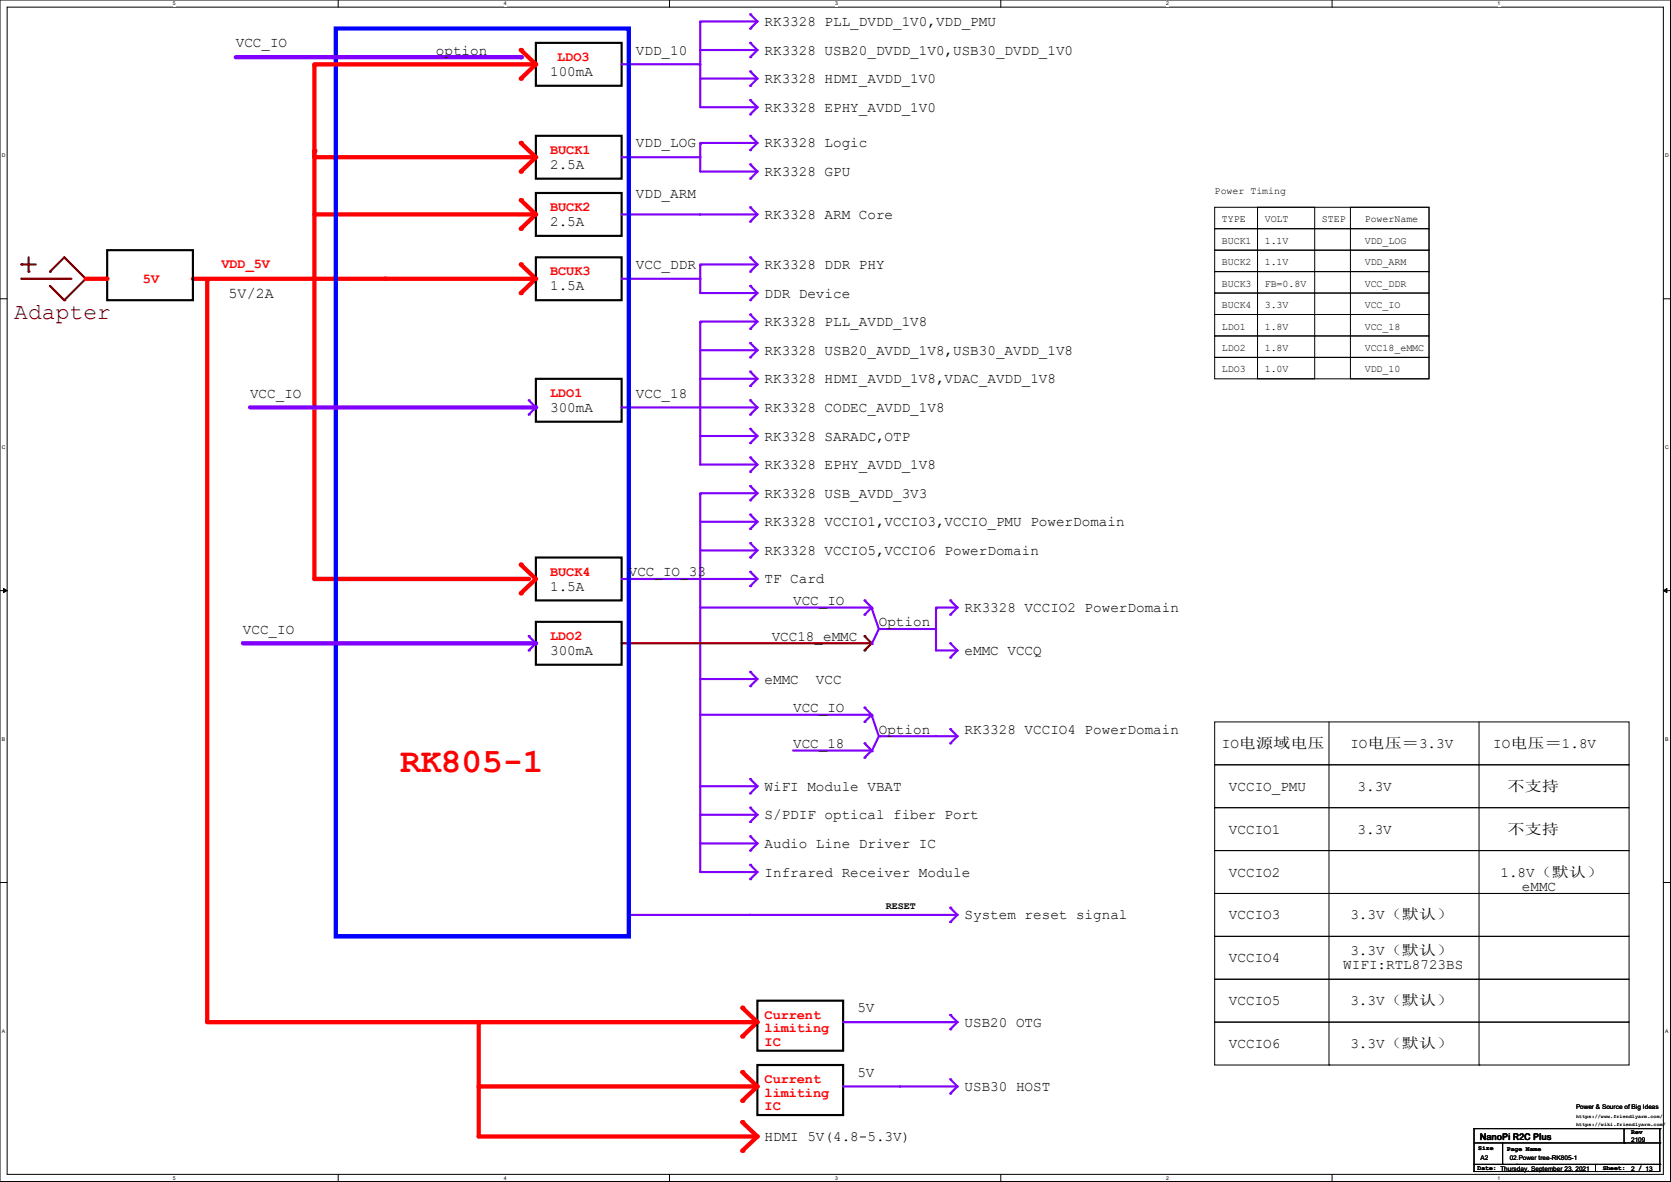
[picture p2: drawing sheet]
<svg xmlns="http://www.w3.org/2000/svg" width="297mm" height="210mm" viewBox="0 0 297 210" stroke-linecap="round" stroke-linejoin="round" font-family="sans-serif">
<path d="M0 0h296.9v209.9h-296.9zM1.3 1.3h294.4v207.4h-294.4z" fill="none" stroke="#000" stroke-width=".18"/>
<g fill="#fff">
<path d="M30.7 .1h.5v1h-.5z"/>
<path d="M30.7 208.8h.5v1h-.5z"/>
</g>
<path d="M60.1 0v1.3M60.1 208.7v1.2" fill="none" stroke="#000" stroke-width=".18"/>
<g fill="#fff">
<path d="M89.5 .1h.5v1h-.5z"/>
<path d="M89.5 208.8h.5v1h-.5z"/>
</g>
<path d="M119 0v1.3M119 208.7v1.2" fill="none" stroke="#000" stroke-width=".18"/>
<g fill="#fff">
<path d="M148.4 .1h.5v1h-.5z"/>
<path d="M148.4 208.8h.5v1h-.5z"/>
</g>
<path d="M177.9 0v1.3M177.9 208.7v1.2" fill="none" stroke="#000" stroke-width=".18"/>
<g fill="#fff">
<path d="M207.3 .1h.5v1h-.5z"/>
<path d="M207.3 208.8h.5v1h-.5z"/>
</g>
<path d="M236.8 0v1.3M236.8 208.7v1.2" fill="none" stroke="#000" stroke-width=".18"/>
<g fill="#fff">
<path d="M266.2 .1h.5v1h-.5z"/>
<path d="M266.2 208.8h.5v1h-.5z"/>
<path d="M.3 27.2h.7v1h-.7z"/>
<path d="M296 27.2h.6v1h-.6z"/>
<path d="M.3 79h.7v1h-.7z"/>
<path d="M296 79h.6v1h-.6z"/>
</g>
<path d="M0 53.1h1.3M295.7 53.1h1.2" fill="none" stroke="#000" stroke-width=".18"/>
<g fill="#fff">
<path d="M.3 130.9h.6v1h-.6z"/>
<path d="M296 130.9h.6v1h-.6z"/>
</g>
<path d="M0 104.9h1.3M295.7 104.9h1.2" fill="none" stroke="#000" stroke-width=".18"/>
<path d="M.6 104.6l.7 .3-.7 .4zM295.7 104.9l.6-.3v.7z" fill="#000" stroke="#000" stroke-width=".18"/>
<g fill="#fff">
<path d="M.3 182.7h.6v1h-.6z"/>
<path d="M296 182.7h.5v1h-.5z"/>
</g>
<path d="M0 156.8h1.3M295.7 156.8h1.2" fill="none" stroke="#000" stroke-width=".18"/>
<path d="M133.3 61l1.3 1.2" fill="none" stroke="#8000ff" stroke-width=".38"/>
<circle cx="133.3" cy="61" r=".19" fill="#8000ff"/>
<path d="M124.5 62.2h10" fill="none" stroke="#8000ff" stroke-width=".38"/>
<circle cx="134.5" cy="62.2" r=".19" fill="#8000ff"/>
<path d="M134.6 62.2l-1.3 1.3" fill="none" stroke="#8000ff" stroke-width=".38"/>
<circle cx="133.3" cy="63.5" r=".19" fill="#8000ff"/>
<path d="M95.2 38.1l-2.6 2.5" fill="none" stroke="#f00" stroke-width=".76"/>
<circle cx="92.6" cy="40.6" r=".38" fill="#f00"/>
<path d="M95.2 34.3h15.3v7.6h-15.3z" fill="none" stroke="#000" stroke-width=".38"/>
<path d="M55.9 38.1h39.2" fill="none" stroke="#f00" stroke-width=".76"/>
<circle cx="95.1" cy="38.1" r=".38" fill="#f00"/>
<path d="M55.9 26.8v76.1" fill="none" stroke="#f00" stroke-width=".76"/>
<circle cx="55.9" cy="26.8" r=".38" fill="#f00"/>
<path d="M95.2 24.1h15.3v7.6h-15.3z" fill="none" stroke="#000" stroke-width=".38"/>
<path d="M92.6 35.6l2.6 2.5" fill="none" stroke="#f00" stroke-width=".76"/>
<circle cx="92.6" cy="35.6" r=".38" fill="#f00"/>
<path d="M95.2 27.9l-2.6 2.6" fill="none" stroke="#f00" stroke-width=".76"/>
<circle cx="92.6" cy="30.5" r=".38" fill="#f00"/>
<path d="M92.6 25.4l2.6 2.5" fill="none" stroke="#f00" stroke-width=".76"/>
<circle cx="92.6" cy="25.4" r=".38" fill="#f00"/>
<path d="M55.9 27.9h39.2" fill="none" stroke="#f00" stroke-width=".76"/>
<circle cx="95.1" cy="27.9" r=".38" fill="#f00"/>
<path d="M92.6 47l2.6 2.5" fill="none" stroke="#f00" stroke-width=".76"/>
<circle cx="92.6" cy="47" r=".38" fill="#f00"/>
<path d="M95.2 49.5l-2.6 2.6" fill="none" stroke="#f00" stroke-width=".76"/>
<circle cx="92.6" cy="52.1" r=".38" fill="#f00"/>
<path d="M95.2 45.7h15.3v7.6h-15.3z" fill="none" stroke="#000" stroke-width=".38"/>
<path d="M68.6 49.5h26.5" fill="none" stroke="#f00" stroke-width=".76"/>
<circle cx="95.1" cy="49.5" r=".38" fill="#f00"/>
<path d="M55.9 102.9h38" fill="none" stroke="#f00" stroke-width=".76"/>
<circle cx="93.9" cy="102.9" r=".38" fill="#f00"/>
<path d="M95.2 99.1h15.3v7.6h-15.3z" fill="none" stroke="#000" stroke-width=".38"/>
<path d="M95.2 102.9l-2.6 2.5" fill="none" stroke="#f00" stroke-width=".76"/>
<circle cx="92.6" cy="105.4" r=".38" fill="#f00"/>
<path d="M92.6 100.3l2.6 2.6" fill="none" stroke="#f00" stroke-width=".76"/>
<circle cx="92.6" cy="100.3" r=".38" fill="#f00"/>
<path d="M95.2 7.6h15.3v7.6h-15.3z" fill="none" stroke="#000" stroke-width=".38"/>
<path d="M34.3 49.5h34.2" fill="none" stroke="#f00" stroke-width=".76"/>
<circle cx="68.5" cy="49.5" r=".38" fill="#f00"/>
<path d="M95.2 67.3h15.3v7.6h-15.3z" fill="none" stroke="#000" stroke-width=".38"/>
<path d="M92.6 8.9l2.6 2.5" fill="none" stroke="#f00" stroke-width=".76"/>
<circle cx="92.6" cy="8.9" r=".38" fill="#f00"/>
<path d="M95.2 11.4l-2.6 2.6" fill="none" stroke="#f00" stroke-width=".76"/>
<circle cx="92.6" cy="14" r=".38" fill="#f00"/>
<path d="M55.9 11.6v16.3" fill="none" stroke="#f00" stroke-width=".76"/>
<circle cx="55.9" cy="11.6" r=".38" fill="#f00"/>
<path d="M11.4 45.7l-2.5 2.6" fill="none" stroke="#800000" stroke-width=".38"/>
<circle cx="8.9" cy="48.3" r=".19" fill="#800000"/>
<path d="M15.2 49.5l-3.8 3.8" fill="none" stroke="#800000" stroke-width=".38"/>
<circle cx="15.2" cy="49.5" r=".19" fill="#800000"/>
<path d="M11.4 45.7l3.8 3.8" fill="none" stroke="#800000" stroke-width=".38"/>
<circle cx="15.2" cy="49.5" r=".19" fill="#800000"/>
<path d="M5.1 45.7v2.6" fill="none" stroke="#800000" stroke-width=".38"/>
<circle cx="5.1" cy="48.3" r=".19" fill="#800000"/>
<path d="M3.8 47h2.5" fill="none" stroke="#800000" stroke-width=".38"/>
<circle cx="3.8" cy="47" r=".19" fill="#800000"/>
<path d="M3.8 49.5h8.9" fill="none" stroke="#800000" stroke-width=".38"/>
<circle cx="3.8" cy="49.5" r=".19" fill="#800000"/>
<path d="M8.9 50.8l2.5 2.5" fill="none" stroke="#800000" stroke-width=".38"/>
<circle cx="11.4" cy="53.3" r=".19" fill="#800000"/>
<path d="M124.5 3.8h10" fill="none" stroke="#8000ff" stroke-width=".38"/>
<circle cx="134.5" cy="3.8" r=".19" fill="#8000ff"/>
<path d="M133.3 2.5l1.3 1.3" fill="none" stroke="#8000ff" stroke-width=".38"/>
<circle cx="133.3" cy="2.5" r=".19" fill="#8000ff"/>
<path d="M134.6 3.8l-1.3 1.3" fill="none" stroke="#8000ff" stroke-width=".38"/>
<circle cx="133.4" cy="5.1" r=".19" fill="#8000ff"/>
<path d="M110.5 11.4h13.8" fill="none" stroke="#8000ff" stroke-width=".38"/>
<circle cx="124.3" cy="11.4" r=".19" fill="#8000ff"/>
<path d="M124.5 3.9v15.1" fill="none" stroke="#8000ff" stroke-width=".38"/>
<circle cx="124.5" cy="3.9" r=".19" fill="#8000ff"/>
<path d="M134.6 8.9l-1.3 1.3" fill="none" stroke="#8000ff" stroke-width=".38"/>
<circle cx="133.4" cy="10.2" r=".19" fill="#8000ff"/>
<path d="M133.3 7.6l1.3 1.3" fill="none" stroke="#8000ff" stroke-width=".38"/>
<circle cx="133.3" cy="7.6" r=".19" fill="#8000ff"/>
<path d="M124.5 8.9h10" fill="none" stroke="#8000ff" stroke-width=".38"/>
<circle cx="134.5" cy="8.9" r=".19" fill="#8000ff"/>
<path d="M134.6 14l-1.3 1.2" fill="none" stroke="#8000ff" stroke-width=".38"/>
<circle cx="133.4" cy="15.2" r=".19" fill="#8000ff"/>
<path d="M133.3 12.7l1.3 1.3" fill="none" stroke="#8000ff" stroke-width=".38"/>
<circle cx="133.4" cy="12.7" r=".19" fill="#8000ff"/>
<path d="M124.5 14h10" fill="none" stroke="#8000ff" stroke-width=".38"/>
<circle cx="134.5" cy="14" r=".19" fill="#8000ff"/>
<path d="M134.6 19l-1.3 1.3" fill="none" stroke="#8000ff" stroke-width=".38"/>
<circle cx="133.4" cy="20.3" r=".19" fill="#8000ff"/>
<path d="M133.3 17.8l1.3 1.2" fill="none" stroke="#8000ff" stroke-width=".38"/>
<circle cx="133.4" cy="17.8" r=".19" fill="#8000ff"/>
<path d="M124.5 19h10" fill="none" stroke="#8000ff" stroke-width=".38"/>
<circle cx="134.5" cy="19" r=".19" fill="#8000ff"/>
<path d="M110.5 27.9h13.8" fill="none" stroke="#8000ff" stroke-width=".38"/>
<circle cx="124.3" cy="27.9" r=".19" fill="#8000ff"/>
<path d="M134.6 25.4l-1.3 1.3" fill="none" stroke="#8000ff" stroke-width=".38"/>
<circle cx="133.4" cy="26.7" r=".19" fill="#8000ff"/>
<path d="M133.3 24.1l1.3 1.3" fill="none" stroke="#8000ff" stroke-width=".38"/>
<circle cx="133.4" cy="24.1" r=".19" fill="#8000ff"/>
<path d="M124.5 25.4h10" fill="none" stroke="#8000ff" stroke-width=".38"/>
<circle cx="134.5" cy="25.4" r=".19" fill="#8000ff"/>
<path d="M134.6 30.5l-1.3 1.2" fill="none" stroke="#8000ff" stroke-width=".38"/>
<circle cx="133.4" cy="31.8" r=".19" fill="#8000ff"/>
<path d="M124.5 25.5v5" fill="none" stroke="#8000ff" stroke-width=".38"/>
<circle cx="124.5" cy="25.5" r=".19" fill="#8000ff"/>
<path d="M124.5 30.5h10" fill="none" stroke="#8000ff" stroke-width=".38"/>
<circle cx="134.5" cy="30.5" r=".19" fill="#8000ff"/>
<path d="M133.3 29.2l1.3 1.3" fill="none" stroke="#8000ff" stroke-width=".38"/>
<circle cx="133.3" cy="29.2" r=".19" fill="#8000ff"/>
<path d="M133.3 36.8l1.3 1.3" fill="none" stroke="#8000ff" stroke-width=".38"/>
<circle cx="133.3" cy="36.8" r=".19" fill="#8000ff"/>
<path d="M134.6 38.1l-1.3 1.3" fill="none" stroke="#8000ff" stroke-width=".38"/>
<circle cx="133.3" cy="39.4" r=".19" fill="#8000ff"/>
<path d="M110.5 38.1h13.8" fill="none" stroke="#8000ff" stroke-width=".38"/>
<circle cx="124.3" cy="38.1" r=".19" fill="#8000ff"/>
<path d="M124.5 38.1h10" fill="none" stroke="#8000ff" stroke-width=".38"/>
<circle cx="134.5" cy="38.1" r=".19" fill="#8000ff"/>
<path d="M110.5 49.5h13.8" fill="none" stroke="#8000ff" stroke-width=".38"/>
<circle cx="124.3" cy="49.5" r=".19" fill="#8000ff"/>
<path d="M133.3 66l1.3 1.3" fill="none" stroke="#8000ff" stroke-width=".38"/>
<circle cx="133.3" cy="66" r=".19" fill="#8000ff"/>
<path d="M110.5 72.4h13.8" fill="none" stroke="#8000ff" stroke-width=".38"/>
<circle cx="124.3" cy="72.4" r=".19" fill="#8000ff"/>
<path d="M134.6 57.1l-1.3 1.3" fill="none" stroke="#8000ff" stroke-width=".38"/>
<circle cx="133.3" cy="58.4" r=".19" fill="#8000ff"/>
<path d="M133.3 55.9l1.3 1.2" fill="none" stroke="#8000ff" stroke-width=".38"/>
<circle cx="133.4" cy="55.9" r=".19" fill="#8000ff"/>
<path d="M124.5 57.1h10" fill="none" stroke="#8000ff" stroke-width=".38"/>
<circle cx="134.5" cy="57.1" r=".19" fill="#8000ff"/>
<path d="M134.6 67.3l-1.3 1.3" fill="none" stroke="#8000ff" stroke-width=".38"/>
<circle cx="133.3" cy="68.6" r=".19" fill="#8000ff"/>
<path d="M124.5 57.3v25.2" fill="none" stroke="#8000ff" stroke-width=".38"/>
<circle cx="124.5" cy="57.3" r=".19" fill="#8000ff"/>
<path d="M124.5 67.3h10" fill="none" stroke="#8000ff" stroke-width=".38"/>
<circle cx="134.5" cy="67.3" r=".19" fill="#8000ff"/>
<path d="M124.5 72.4h10" fill="none" stroke="#8000ff" stroke-width=".38"/>
<circle cx="134.5" cy="72.4" r=".19" fill="#8000ff"/>
<path d="M134.6 72.4l-1.3 1.3" fill="none" stroke="#8000ff" stroke-width=".38"/>
<circle cx="133.3" cy="73.7" r=".19" fill="#8000ff"/>
<path d="M133.3 71.1l1.3 1.3" fill="none" stroke="#8000ff" stroke-width=".38"/>
<circle cx="133.3" cy="71.1" r=".19" fill="#8000ff"/>
<path d="M133.3 76.2l1.3 1.3" fill="none" stroke="#8000ff" stroke-width=".38"/>
<circle cx="133.3" cy="76.2" r=".19" fill="#8000ff"/>
<path d="M124.5 82.5h10" fill="none" stroke="#8000ff" stroke-width=".38"/>
<circle cx="134.5" cy="82.6" r=".19" fill="#8000ff"/>
<path d="M124.5 77.5h10" fill="none" stroke="#8000ff" stroke-width=".38"/>
<circle cx="134.5" cy="77.5" r=".19" fill="#8000ff"/>
<path d="M134.6 77.5l-1.3 1.2" fill="none" stroke="#8000ff" stroke-width=".38"/>
<circle cx="133.3" cy="78.7" r=".19" fill="#8000ff"/>
<path d="M133.3 81.3l1.3 1.2" fill="none" stroke="#8000ff" stroke-width=".38"/>
<circle cx="133.3" cy="81.3" r=".19" fill="#8000ff"/>
<path d="M134.6 82.5l-1.3 1.3" fill="none" stroke="#8000ff" stroke-width=".38"/>
<circle cx="133.3" cy="83.8" r=".19" fill="#8000ff"/>
<path d="M133.3 91.4l1.3 1.3" fill="none" stroke="#8000ff" stroke-width=".38"/>
<circle cx="133.3" cy="91.4" r=".19" fill="#8000ff"/>
<path d="M134.6 92.7l-1.3 1.3" fill="none" stroke="#8000ff" stroke-width=".38"/>
<circle cx="133.3" cy="94" r=".19" fill="#8000ff"/>
<path d="M110.5 102.9h13.8" fill="none" stroke="#8000ff" stroke-width=".38"/>
<circle cx="124.3" cy="102.9" r=".19" fill="#8000ff"/>
<path d="M133.3 96.5l1.3 1.3" fill="none" stroke="#8000ff" stroke-width=".38"/>
<circle cx="133.3" cy="96.5" r=".19" fill="#8000ff"/>
<path d="M124.5 102.9h10" fill="none" stroke="#8000ff" stroke-width=".38"/>
<circle cx="134.5" cy="102.9" r=".19" fill="#8000ff"/>
<path d="M124.5 97.8h10" fill="none" stroke="#8000ff" stroke-width=".38"/>
<circle cx="134.5" cy="97.8" r=".19" fill="#8000ff"/>
<path d="M124.5 87.8v67.1" fill="none" stroke="#8000ff" stroke-width=".38"/>
<circle cx="124.5" cy="87.8" r=".19" fill="#8000ff"/>
<path d="M134.6 97.8l-1.3 1.3" fill="none" stroke="#8000ff" stroke-width=".38"/>
<circle cx="133.3" cy="99.1" r=".19" fill="#8000ff"/>
<path d="M124.5 92.7h10" fill="none" stroke="#8000ff" stroke-width=".38"/>
<circle cx="134.5" cy="92.7" r=".19" fill="#8000ff"/>
<path d="M133.3 101.6l1.3 1.3" fill="none" stroke="#8000ff" stroke-width=".38"/>
<circle cx="133.3" cy="101.6" r=".19" fill="#8000ff"/>
<path d="M134.6 102.9l-1.3 1.2" fill="none" stroke="#8000ff" stroke-width=".38"/>
<circle cx="133.4" cy="104.1" r=".19" fill="#8000ff"/>
<path d="M134.6 120.6l-1.3 1.3" fill="none" stroke="#8000ff" stroke-width=".38"/>
<circle cx="133.3" cy="121.9" r=".19" fill="#8000ff"/>
<path d="M133.3 119.4l1.3 1.2" fill="none" stroke="#8000ff" stroke-width=".38"/>
<circle cx="133.3" cy="119.4" r=".19" fill="#8000ff"/>
<path d="M124.5 107.9h30.3" fill="none" stroke="#8000ff" stroke-width=".38"/>
<circle cx="154.8" cy="107.9" r=".19" fill="#8000ff"/>
<path d="M124.5 120.6h10" fill="none" stroke="#8000ff" stroke-width=".38"/>
<circle cx="134.5" cy="120.6" r=".19" fill="#8000ff"/>
<path d="M134.6 87.6l-1.3 1.3" fill="none" stroke="#8000ff" stroke-width=".38"/>
<circle cx="133.3" cy="88.9" r=".19" fill="#8000ff"/>
<path d="M133.3 86.4l1.3 1.2" fill="none" stroke="#8000ff" stroke-width=".38"/>
<circle cx="133.3" cy="86.4" r=".19" fill="#8000ff"/>
<path d="M124.5 87.6h10" fill="none" stroke="#8000ff" stroke-width=".38"/>
<circle cx="134.5" cy="87.6" r=".19" fill="#8000ff"/>
<path d="M124.5 144.8h10" fill="none" stroke="#8000ff" stroke-width=".38"/>
<circle cx="134.5" cy="144.8" r=".19" fill="#8000ff"/>
<path d="M134.6 144.8l-1.3 1.2" fill="none" stroke="#8000ff" stroke-width=".38"/>
<circle cx="133.3" cy="146" r=".19" fill="#8000ff"/>
<path d="M133.3 143.5l1.3 1.3" fill="none" stroke="#8000ff" stroke-width=".38"/>
<circle cx="133.3" cy="143.5" r=".19" fill="#8000ff"/>
<path d="M124.5 149.9h10" fill="none" stroke="#8000ff" stroke-width=".38"/>
<circle cx="134.5" cy="149.9" r=".19" fill="#8000ff"/>
<path d="M133.3 148.6l1.3 1.3" fill="none" stroke="#8000ff" stroke-width=".38"/>
<circle cx="133.3" cy="148.6" r=".19" fill="#8000ff"/>
<path d="M134.6 149.9l-1.3 1.2" fill="none" stroke="#8000ff" stroke-width=".38"/>
<circle cx="133.3" cy="151.1" r=".19" fill="#8000ff"/>
<path d="M124.5 154.9h10" fill="none" stroke="#8000ff" stroke-width=".38"/>
<circle cx="134.5" cy="154.9" r=".19" fill="#8000ff"/>
<path d="M134.6 154.9l-1.3 1.3" fill="none" stroke="#8000ff" stroke-width=".38"/>
<circle cx="133.3" cy="156.2" r=".19" fill="#8000ff"/>
<path d="M133.3 153.7l1.3 1.2" fill="none" stroke="#8000ff" stroke-width=".38"/>
<circle cx="133.3" cy="153.7" r=".19" fill="#8000ff"/>
<path d="M166.4 108.1v7.5" fill="none" stroke="#8000ff" stroke-width=".38"/>
<circle cx="166.4" cy="108.1" r=".19" fill="#8000ff"/>
<path d="M168.9 106.7l1.3 1.2" fill="none" stroke="#8000ff" stroke-width=".38"/>
<circle cx="168.9" cy="106.7" r=".19" fill="#8000ff"/>
<path d="M170.2 107.9l-1.3 1.3" fill="none" stroke="#8000ff" stroke-width=".38"/>
<circle cx="168.9" cy="109.2" r=".19" fill="#8000ff"/>
<path d="M166.4 107.9h3.7" fill="none" stroke="#8000ff" stroke-width=".38"/>
<circle cx="170.1" cy="108" r=".19" fill="#8000ff"/>
<path d="M168.9 114.3l1.3 1.3" fill="none" stroke="#8000ff" stroke-width=".38"/>
<circle cx="168.9" cy="114.3" r=".19" fill="#8000ff"/>
<path d="M170.2 115.6l-1.3 1.2" fill="none" stroke="#8000ff" stroke-width=".38"/>
<circle cx="168.9" cy="116.8" r=".19" fill="#8000ff"/>
<path d="M166.4 115.6h3.7" fill="none" stroke="#8000ff" stroke-width=".38"/>
<circle cx="170.1" cy="115.6" r=".19" fill="#8000ff"/>
<path d="M153.7 113l1.2 1.3" fill="none" stroke="#800000" stroke-width=".38"/>
<circle cx="153.7" cy="113" r=".19" fill="#800000"/>
<path d="M154.9 114.3l-1.2 1.3" fill="none" stroke="#800000" stroke-width=".38"/>
<circle cx="153.7" cy="115.6" r=".19" fill="#800000"/>
<path d="M110.5 114.3h44.3" fill="none" stroke="#800000" stroke-width=".38"/>
<circle cx="154.8" cy="114.3" r=".19" fill="#800000"/>
<path d="M154.9 107.9l-1.2 1.3" fill="none" stroke="#8000ff" stroke-width=".38"/>
<circle cx="153.7" cy="109.2" r=".19" fill="#8000ff"/>
<path d="M153.7 106.7l1.2 1.2" fill="none" stroke="#8000ff" stroke-width=".38"/>
<circle cx="153.7" cy="106.7" r=".19" fill="#8000ff"/>
<path d="M156.2 111.8l-1.3 2.6" fill="none" stroke="#8000ff" stroke-width=".38"/>
<circle cx="154.9" cy="114.4" r=".19" fill="#8000ff"/>
<path d="M154.9 108.1l1.3 3.7" fill="none" stroke="#8000ff" stroke-width=".38"/>
<circle cx="154.9" cy="108.1" r=".19" fill="#8000ff"/>
<path d="M156.3 111.8h10.1" fill="none" stroke="#8000ff" stroke-width=".38"/>
<circle cx="156.3" cy="111.8" r=".19" fill="#8000ff"/>
<path d="M124.5 127h30.3" fill="none" stroke="#8000ff" stroke-width=".38"/>
<circle cx="154.8" cy="127" r=".19" fill="#8000ff"/>
<path d="M141 133.3h13.8" fill="none" stroke="#8000ff" stroke-width=".38"/>
<circle cx="154.8" cy="133.3" r=".19" fill="#8000ff"/>
<path d="M154.9 133.3l-1.2 1.3" fill="none" stroke="#8000ff" stroke-width=".38"/>
<circle cx="153.7" cy="134.6" r=".19" fill="#8000ff"/>
<path d="M153.7 132.1l1.2 1.2" fill="none" stroke="#8000ff" stroke-width=".38"/>
<circle cx="153.7" cy="132.1" r=".19" fill="#8000ff"/>
<path d="M156.2 130.8l-1.3 2.7" fill="none" stroke="#8000ff" stroke-width=".38"/>
<circle cx="154.9" cy="133.5" r=".19" fill="#8000ff"/>
<path d="M153.7 125.7l1.2 1.3" fill="none" stroke="#8000ff" stroke-width=".38"/>
<circle cx="153.7" cy="125.7" r=".19" fill="#8000ff"/>
<path d="M154.9 127l-1.2 1.3" fill="none" stroke="#8000ff" stroke-width=".38"/>
<circle cx="153.7" cy="128.3" r=".19" fill="#8000ff"/>
<path d="M156.3 130.8h10.1" fill="none" stroke="#8000ff" stroke-width=".38"/>
<circle cx="156.3" cy="130.8" r=".19" fill="#8000ff"/>
<path d="M154.9 127.1l1.3 3.7" fill="none" stroke="#8000ff" stroke-width=".38"/>
<circle cx="154.9" cy="127.1" r=".19" fill="#8000ff"/>
<path d="M168.9 129.5l1.3 1.3" fill="none" stroke="#8000ff" stroke-width=".38"/>
<circle cx="168.9" cy="129.5" r=".19" fill="#8000ff"/>
<path d="M166.4 130.8h3.7" fill="none" stroke="#8000ff" stroke-width=".38"/>
<circle cx="170.1" cy="130.8" r=".19" fill="#8000ff"/>
<path d="M170.2 130.8l-1.3 1.3" fill="none" stroke="#8000ff" stroke-width=".38"/>
<circle cx="168.9" cy="132.1" r=".19" fill="#8000ff"/>
<path d="M124.5 139.7h10" fill="none" stroke="#8000ff" stroke-width=".38"/>
<circle cx="134.5" cy="139.7" r=".19" fill="#8000ff"/>
<path d="M133.3 138.4l1.3 1.3" fill="none" stroke="#8000ff" stroke-width=".38"/>
<circle cx="133.3" cy="138.4" r=".19" fill="#8000ff"/>
<path d="M134.6 139.7l-1.3 1.3" fill="none" stroke="#8000ff" stroke-width=".38"/>
<circle cx="133.3" cy="141" r=".19" fill="#8000ff"/>
<path d="M111.8 162.6h21.4" fill="none" stroke="#8000ff" stroke-width=".38"/>
<circle cx="133.2" cy="162.6" r=".19" fill="#8000ff"/>
<path d="M170.2 162.6l-1.3 1.2" fill="none" stroke="#8000ff" stroke-width=".38"/>
<circle cx="168.9" cy="163.8" r=".19" fill="#8000ff"/>
<path d="M168.9 161.3l1.3 1.3" fill="none" stroke="#8000ff" stroke-width=".38"/>
<circle cx="168.9" cy="161.3" r=".19" fill="#8000ff"/>
<path d="M133.3 162.6h36.8" fill="none" stroke="#8000ff" stroke-width=".38"/>
<circle cx="170.1" cy="162.6" r=".19" fill="#8000ff"/>
<path d="M132 199.4l2.6 2.5" fill="none" stroke="#f00" stroke-width=".76"/>
<circle cx="132" cy="199.4" r=".38" fill="#f00"/>
<path d="M134.6 201.9l-2.6 2.6" fill="none" stroke="#f00" stroke-width=".76"/>
<circle cx="132" cy="204.5" r=".38" fill="#f00"/>
<path d="M133.3 45.7l1.3 1.3" fill="none" stroke="#8000ff" stroke-width=".38"/>
<circle cx="133.4" cy="45.7" r=".19" fill="#8000ff"/>
<path d="M134.6 52.1l-1.3 1.2" fill="none" stroke="#8000ff" stroke-width=".38"/>
<circle cx="133.3" cy="53.3" r=".19" fill="#8000ff"/>
<path d="M124.5 52.1h10" fill="none" stroke="#8000ff" stroke-width=".38"/>
<circle cx="134.5" cy="52.1" r=".19" fill="#8000ff"/>
<path d="M133.3 50.8l1.3 1.3" fill="none" stroke="#8000ff" stroke-width=".38"/>
<circle cx="133.3" cy="50.8" r=".19" fill="#8000ff"/>
<path d="M134.6 47l-1.3 1.3" fill="none" stroke="#8000ff" stroke-width=".38"/>
<circle cx="133.3" cy="48.3" r=".19" fill="#8000ff"/>
<path d="M124.5 47.1v5" fill="none" stroke="#8000ff" stroke-width=".38"/>
<circle cx="124.5" cy="47.1" r=".19" fill="#8000ff"/>
<path d="M124.5 47h10" fill="none" stroke="#8000ff" stroke-width=".38"/>
<circle cx="134.5" cy="47" r=".19" fill="#8000ff"/>
<path d="M134.6 181.6l-2.6 2.5" fill="none" stroke="#f00" stroke-width=".76"/>
<circle cx="132" cy="184.2" r=".38" fill="#f00"/>
<path d="M134.6 177.8h15.3v8.9h-15.3z" fill="none" stroke="#000" stroke-width=".38"/>
<path d="M85.1 181.6h49.4" fill="none" stroke="#f00" stroke-width=".76"/>
<circle cx="134.5" cy="181.6" r=".38" fill="#f00"/>
<path d="M132 179.1l2.6 2.5" fill="none" stroke="#f00" stroke-width=".76"/>
<circle cx="132" cy="179.1" r=".38" fill="#f00"/>
<path d="M134.6 189.2h15.3v8.9h-15.3z" fill="none" stroke="#000" stroke-width=".38"/>
<path d="M170.2 181.6l-1.3 1.3" fill="none" stroke="#8000ff" stroke-width=".38"/>
<circle cx="168.9" cy="182.9" r=".19" fill="#8000ff"/>
<path d="M149.9 181.6h20.2" fill="none" stroke="#8000ff" stroke-width=".38"/>
<circle cx="170.1" cy="181.6" r=".19" fill="#8000ff"/>
<path d="M168.9 180.3l1.3 1.3" fill="none" stroke="#8000ff" stroke-width=".38"/>
<circle cx="168.9" cy="180.3" r=".19" fill="#8000ff"/>
<path d="M134.6 193l-2.6 2.6" fill="none" stroke="#f00" stroke-width=".76"/>
<circle cx="132" cy="195.6" r=".38" fill="#f00"/>
<path d="M132 190.5l2.6 2.5" fill="none" stroke="#f00" stroke-width=".76"/>
<circle cx="132" cy="190.5" r=".38" fill="#f00"/>
<path d="M85.1 193h49.4" fill="none" stroke="#f00" stroke-width=".76"/>
<circle cx="134.5" cy="193" r=".38" fill="#f00"/>
<path d="M149.9 193h10" fill="none" stroke="#8000ff" stroke-width=".38"/>
<circle cx="159.9" cy="193" r=".19" fill="#8000ff"/>
<path d="M160 193h10.1" fill="none" stroke="#8000ff" stroke-width=".38"/>
<circle cx="170.1" cy="193" r=".19" fill="#8000ff"/>
<path d="M168.9 191.8l1.3 1.2" fill="none" stroke="#8000ff" stroke-width=".38"/>
<circle cx="168.9" cy="191.8" r=".19" fill="#8000ff"/>
<path d="M170.2 193l-1.3 1.3" fill="none" stroke="#8000ff" stroke-width=".38"/>
<circle cx="168.9" cy="194.3" r=".19" fill="#8000ff"/>
<path d="M19 44.4h15.3v8.9h-15.3zM95.2 110.5h15.3v7.6h-15.3z" fill="none" stroke="#000" stroke-width=".38"/>
<path d="M215.9 36.8h38.1v3.8h-38.1zM223.5 36.8h10.2v30.5h-10.2zM240 36.8h14v30.5h-14zM215.9 40.6h38.1v3.8h-38.1zM215.9 44.4h38.1v3.9h-38.1zM215.9 48.3h38.1v3.8h-38.1zM215.9 52.1h38.1v3.8h-38.1zM215.9 55.9h38.1v3.8h-38.1zM215.9 59.7h38.1v3.8h-38.1zM215.9 63.5h38.1v3.8h-38.1z" fill="none" stroke="#000" stroke-width=".18"/>
<path d="M15.2 49.5h3.7" fill="none" stroke="#f00" stroke-width=".76"/>
<circle cx="18.9" cy="49.5" r=".38" fill="#f00"/>
<path d="M95.2 114.3l-1.2 1.3" fill="none" stroke="#8000ff" stroke-width=".38"/>
<circle cx="94" cy="115.6" r=".19" fill="#8000ff"/>
<path d="M94 113l1.2 1.3" fill="none" stroke="#8000ff" stroke-width=".38"/>
<circle cx="94" cy="113" r=".19" fill="#8000ff"/>
<path d="M94 71.1l1.2 1.3" fill="none" stroke="#8000ff" stroke-width=".38"/>
<circle cx="94" cy="71.1" r=".19" fill="#8000ff"/>
<path d="M95.2 72.4l-1.2 1.3" fill="none" stroke="#8000ff" stroke-width=".38"/>
<circle cx="94" cy="73.7" r=".19" fill="#8000ff"/>
<path d="M215.9 135.9h73.7v7.6h-73.7zM215.9 128.3h73.7v7.6h-73.7zM236.2 128.3v60.9M262.9 128.3v60.9M215.9 151.1h73.7v7.6h-73.7zM215.9 143.5h73.7v7.6h-73.7zM215.9 158.7h73.7v7.7h-73.7zM215.9 166.4h73.7v7.6h-73.7zM215.9 174h73.7v7.6h-73.7zM215.9 181.6h73.7v7.6h-73.7zM236.2 189.2h.1M262.9 189.2h.1" fill="none" stroke="#000" stroke-width=".18"/>
<path d="M59.7 5.1h52.1v161.3h-52.1z" fill="none" stroke="#00f" stroke-width=".76"/>
<path d="M44.4 72.4h50.7" fill="none" stroke="#8000ff" stroke-width=".76"/>
<circle cx="95.1" cy="72.4" r=".38" fill="#8000ff"/>
<path d="M43.2 114.3h51.9" fill="none" stroke="#8000ff" stroke-width=".76"/>
<circle cx="95.1" cy="114.3" r=".38" fill="#8000ff"/>
<path d="M85.1 201.9h49.4" fill="none" stroke="#f00" stroke-width=".76"/>
<circle cx="134.5" cy="201.9" r=".38" fill="#f00"/>
<path d="M85.1 181.7v20.2" fill="none" stroke="#f00" stroke-width=".76"/>
<circle cx="85.1" cy="181.7" r=".38" fill="#f00"/>
<path d="M36.8 181.6h48.2" fill="none" stroke="#f00" stroke-width=".76"/>
<circle cx="85" cy="181.6" r=".38" fill="#f00"/>
<path d="M36.8 49.7v131.9" fill="none" stroke="#f00" stroke-width=".76"/>
<circle cx="36.8" cy="49.7" r=".38" fill="#f00"/>
<path d="M41.9 10.2h50.7" fill="none" stroke="#8000ff" stroke-width=".76"/>
<circle cx="92.6" cy="10.2" r=".38" fill="#8000ff"/>
<path d="M55.9 11.4h39.2" fill="none" stroke="#f00" stroke-width=".76"/>
<circle cx="95.1" cy="11.4" r=".38" fill="#f00"/>
<g fill="none" stroke="#000" stroke-width=".18">
<path d="M262 208.2h.1M262 200.5h.1M262 203.1h33M262 200.5v7.7M262 206.9h33M262 200.5h33M267.1 206.9h.1M267.1 203.1v3.8M269.6 206.9h.1M283.6 208.2h.1M283.6 206.9v1.3M288.7 203.1h.1"/>
<path d="M288.7 200.5v2.6M295 203.1h.1M295 200.5h.1M295 206.9h.1M295 200.5v7.7h-33"/>
</g>
<text font-size="6.1" fill="#f00" x="71.1" y="137.2">RK805-1</text>
<text font-size="4.1" fill="#800000" x="2.5" y="56.6">Adapter</text>
<text font-size="2.7" x="40.6" y="53">5V/2A</text>
<g font-size="2.5">
<text x="135.9" y="4.6">RK3328 PLL_DVDD_1V0,VDD_PMU</text>
<text x="41.9" y="8.4">VCC_IO</text>
<text x="77.5" y="9.7">option</text>
<text x="113" y="9.7">VDD_10</text>
<text x="135.9" y="9.7">RK3328 USB20_DVDD_1V0,USB30_DVDD_1V0</text>
<text x="97.8" y="13.5">100mA</text>
<text x="135.9" y="14.8">RK3328 HDMI_AVDD_1V0</text>
<text x="135.9" y="19.9">RK3328 EPHY_AVDD_1V0</text>
<text x="113" y="26.2">VDD_LOG</text>
<text x="135.9" y="26.2">RK3328 Logic</text>
<text x="97.8" y="30">2.5A</text>
<text x="113" y="35.1">VDD_ARM</text>
<text x="135.9" y="31.3">RK3328 GPU</text>
<text x="97.8" y="40.2">2.5A</text>
<text x="135.9" y="38.9">RK3328 ARM Core</text>
<text x="113" y="47.8">VCC_DDR</text>
<text x="135.9" y="47.8">RK3328 DDR PHY</text>
<text x="97.8" y="51.6">1.5A</text>
<text x="135.9" y="52.9">DDR Device</text>
<text x="135.9" y="58">RK3328 PLL_AVDD_1V8</text>
<text x="135.9" y="63">RK3328 USB20_AVDD_1V8,USB30_AVDD_1V8</text>
<text x="44.4" y="70.7">VCC_IO</text>
<text x="113" y="70.7">VCC_18</text>
<text x="135.9" y="68.1">RK3328 HDMI_AVDD_1V8,VDAC_AVDD_1V8</text>
<text x="97.8" y="73.2">300mA</text>
<text x="135.9" y="73.2">RK3328 CODEC_AVDD_1V8</text>
<text x="135.9" y="83.4">RK3328 EPHY_AVDD_1V8</text>
<text x="135.9" y="78.3">RK3328 SARADC,OTP</text>
<text x="135.9" y="88.4">RK3328 USB_AVDD_3V3</text>
<text x="135.9" y="93.5">RK3328 VCCIO1,VCCIO3,VCCIO_PMU PowerDomain</text>
<text x="135.9" y="98.6">RK3328 VCCIO5,VCCIO6 PowerDomain</text>
<text x="97.8" y="104.9">1.5A</text>
<text x="111.8" y="102.4">VCC_IO_33</text>
<text x="135.9" y="103.7">TF Card</text>
<text x="141" y="107.5">VCC_IO</text>
<text x="43.2" y="112.6">VCC_IO</text>
<text x="137.2" y="113.8">VCC18_eMMC</text>
<text x="156.2" y="111.3">Option</text>
<text x="171.4" y="108.8">RK3328 VCCIO2 PowerDomain</text>
<text x="97.8" y="116.4">300mA</text>
<text x="171.4" y="116.4">eMMC VCCQ</text>
<text x="135.9" y="121.5">eMMC</text>
<text x="145" y="121.5">VCC</text>
<text x="141" y="126.5">VCC_IO</text>
<text x="156.2" y="130.3">Option</text>
<text x="171.4" y="130.3">RK3328 VCCIO4 PowerDomain</text>
<text x="141" y="132.9">VCC_18</text>
<text x="217.2" y="132.9">IO电源域电压</text>
<text x="240" y="132.9">IO电压＝3.3V</text>
<text x="265.4" y="132.9">IO电压＝1.8V</text>
<text x="135.9" y="140.5">WiFI Module VBAT</text>
<text x="218.4" y="140.5">VCCIO_PMU</text>
<text x="241.3" y="140.5">3.3V</text>
<text x="268" y="140.5">不支持</text>
<text x="135.9" y="145.6">S/PDIF optical fiber Port</text>
<text x="218.4" y="148.1">VCCIO1</text>
<text x="241.3" y="148.1">3.3V</text>
<text x="268" y="148.1">不支持</text>
<text x="135.9" y="150.7">Audio Line Driver IC</text>
<text x="135.9" y="155.7">Infrared Receiver Module</text>
<text x="218.4" y="155.7">VCCIO2</text>
<text x="266.7" y="155.7">1.8V（默认）</text>
<text x="270.5" y="158.3">eMMC</text>
<text x="171.4" y="163.4">System reset signal</text>
<text x="218.4" y="163.4">VCCIO3</text>
<text x="240" y="163.4">3.3V（默认）</text>
<text x="218.4" y="171">VCCIO4</text>
<text x="238.8" y="172.3">WIFI:RTL8723BS</text>
<text x="240" y="169.7">3.3V（默认）</text>
<text x="152.4" y="179.9">5V</text>
<text x="218.4" y="178.6">VCCIO5</text>
<text x="240" y="178.6">3.3V（默认）</text>
<text x="171.4" y="182.4">USB20 OTG</text>
<text x="152.4" y="191.3">5V</text>
<text x="218.4" y="186.2">VCCIO6</text>
<text x="240" y="186.2">3.3V（默认）</text>
<text x="171.4" y="193.8">USB30 HOST</text>
<text x="135.9" y="202.7">HDMI 5V(4.8-5.3V)</text>
</g>
<g font-size="2.4" fill="#f00">
<text x="99.1" y="10.8">LDO3</text>
<text x="97.8" y="27.3">BUCK1</text>
<text x="97.8" y="37.5">BUCK2</text>
<text x="39.4" y="47.7">VDD_5V</text>
<text x="25.4" y="50.2">5V</text>
<text x="97.8" y="48.9">BCUK3</text>
<text x="97.8" y="70.5">LDO1</text>
<text x="97.8" y="102.3">BUCK4</text>
<text x="97.8" y="113.7">LDO2</text>
<text x="135.9" y="181">Current</text>
<text x="135.9" y="183.4">limiting</text>
<text x="135.9" y="185.8">IC</text>
<text x="135.9" y="192.4">Current</text>
<text x="135.9" y="194.9">limiting</text>
<text x="135.9" y="197.3">IC</text>
</g>
<g font-size="1.8">
<text x="215.9" y="34.4">Power Timing</text>
<text x="217.2" y="39.5">TYPE</text>
<text x="224.8" y="39.5">VOLT</text>
<text x="234.9" y="39.5">STEP</text>
<text x="242.6" y="39.5">PowerName</text>
<text x="217.2" y="43.3">BUCK1</text>
<text x="217.2" y="47.1">BUCK2</text>
<text x="224.8" y="47.1">1.1V</text>
<text x="224.8" y="43.3">1.1V</text>
<text x="242.6" y="43.3">VDD_LOG</text>
<text x="242.6" y="47.1">VDD_ARM</text>
<text x="217.2" y="50.9">BUCK3</text>
<text x="224.8" y="50.9">FB=0.8V</text>
<text x="242.6" y="50.9">VCC_DDR</text>
<text x="217.2" y="54.7">BUCK4</text>
<text x="217.2" y="58.5">LDO1</text>
<text x="224.8" y="54.7">3.3V</text>
<text x="224.8" y="58.5">1.8V</text>
<text x="242.6" y="54.7">VCC_IO</text>
<text x="242.6" y="58.5">VCC_18</text>
<text x="217.2" y="62.4">LDO2</text>
<text x="224.8" y="62.4">1.8V</text>
<text x="242.6" y="62.4">VCC18_eMMC</text>
<text x="217.2" y="66.2">LDO3</text>
<text x="224.8" y="66.2">1.0V</text>
<text x="242.6" y="66.2">VDD_10</text>
<text x="157.5" y="161.5">RESET</text>
</g>
<text font-size="1.7" x="263" y="202.5">NanoPi R2C Plus</text>
<g font-size="1.1">
<text x="280.2" y="197.1">Power &amp; Source of Big Ideas</text>
<text x="289.9" y="202.9">2109</text>
<text x="289.9" y="201.5">Rev</text>
<text x="262.6" y="207.9">Date: Thursday, September 23, 2021</text>
<text x="262.8" y="204.3">Size</text>
<text x="263.1" y="206.1">A2</text>
<text x="267.8" y="204.4">Page Name</text>
<text x="268.3" y="206.1">02.Power tree-RK805-1</text>
<text x="284.9" y="207.9">Sheet:</text>
<text x="289.9" y="208">2 / 13</text>
</g>
<g font-size=".9">
<text x="30.7" y=".9">5</text>
<text x="89.5" y=".9">4</text>
<text x="148.4" y=".9">3</text>
<text x="207.3" y=".9">2</text>
<text x="266.2" y=".9">1</text>
<text x=".3" y="28">D</text>
<text x="296" y="28">D</text>
<text x=".3" y="79.8">C</text>
<text x="296" y="79.8">C</text>
<text x=".3" y="131.7">B</text>
<text x="296" y="131.7">B</text>
<text x=".3" y="183.5">A</text>
<text x="296" y="183.5">A</text>
<text x="280.2" y="200">https://wiki.friendlyarm.com/</text>
<text x="280.2" y="198.7">https://www.friendlyarm.com/</text>
<text x="30.7" y="209.6">5</text>
<text x="89.5" y="209.6">4</text>
<text x="148.4" y="209.6">3</text>
<text x="207.3" y="209.6">2</text>
<text x="266.2" y="209.6">1</text>
</g>
</svg>
